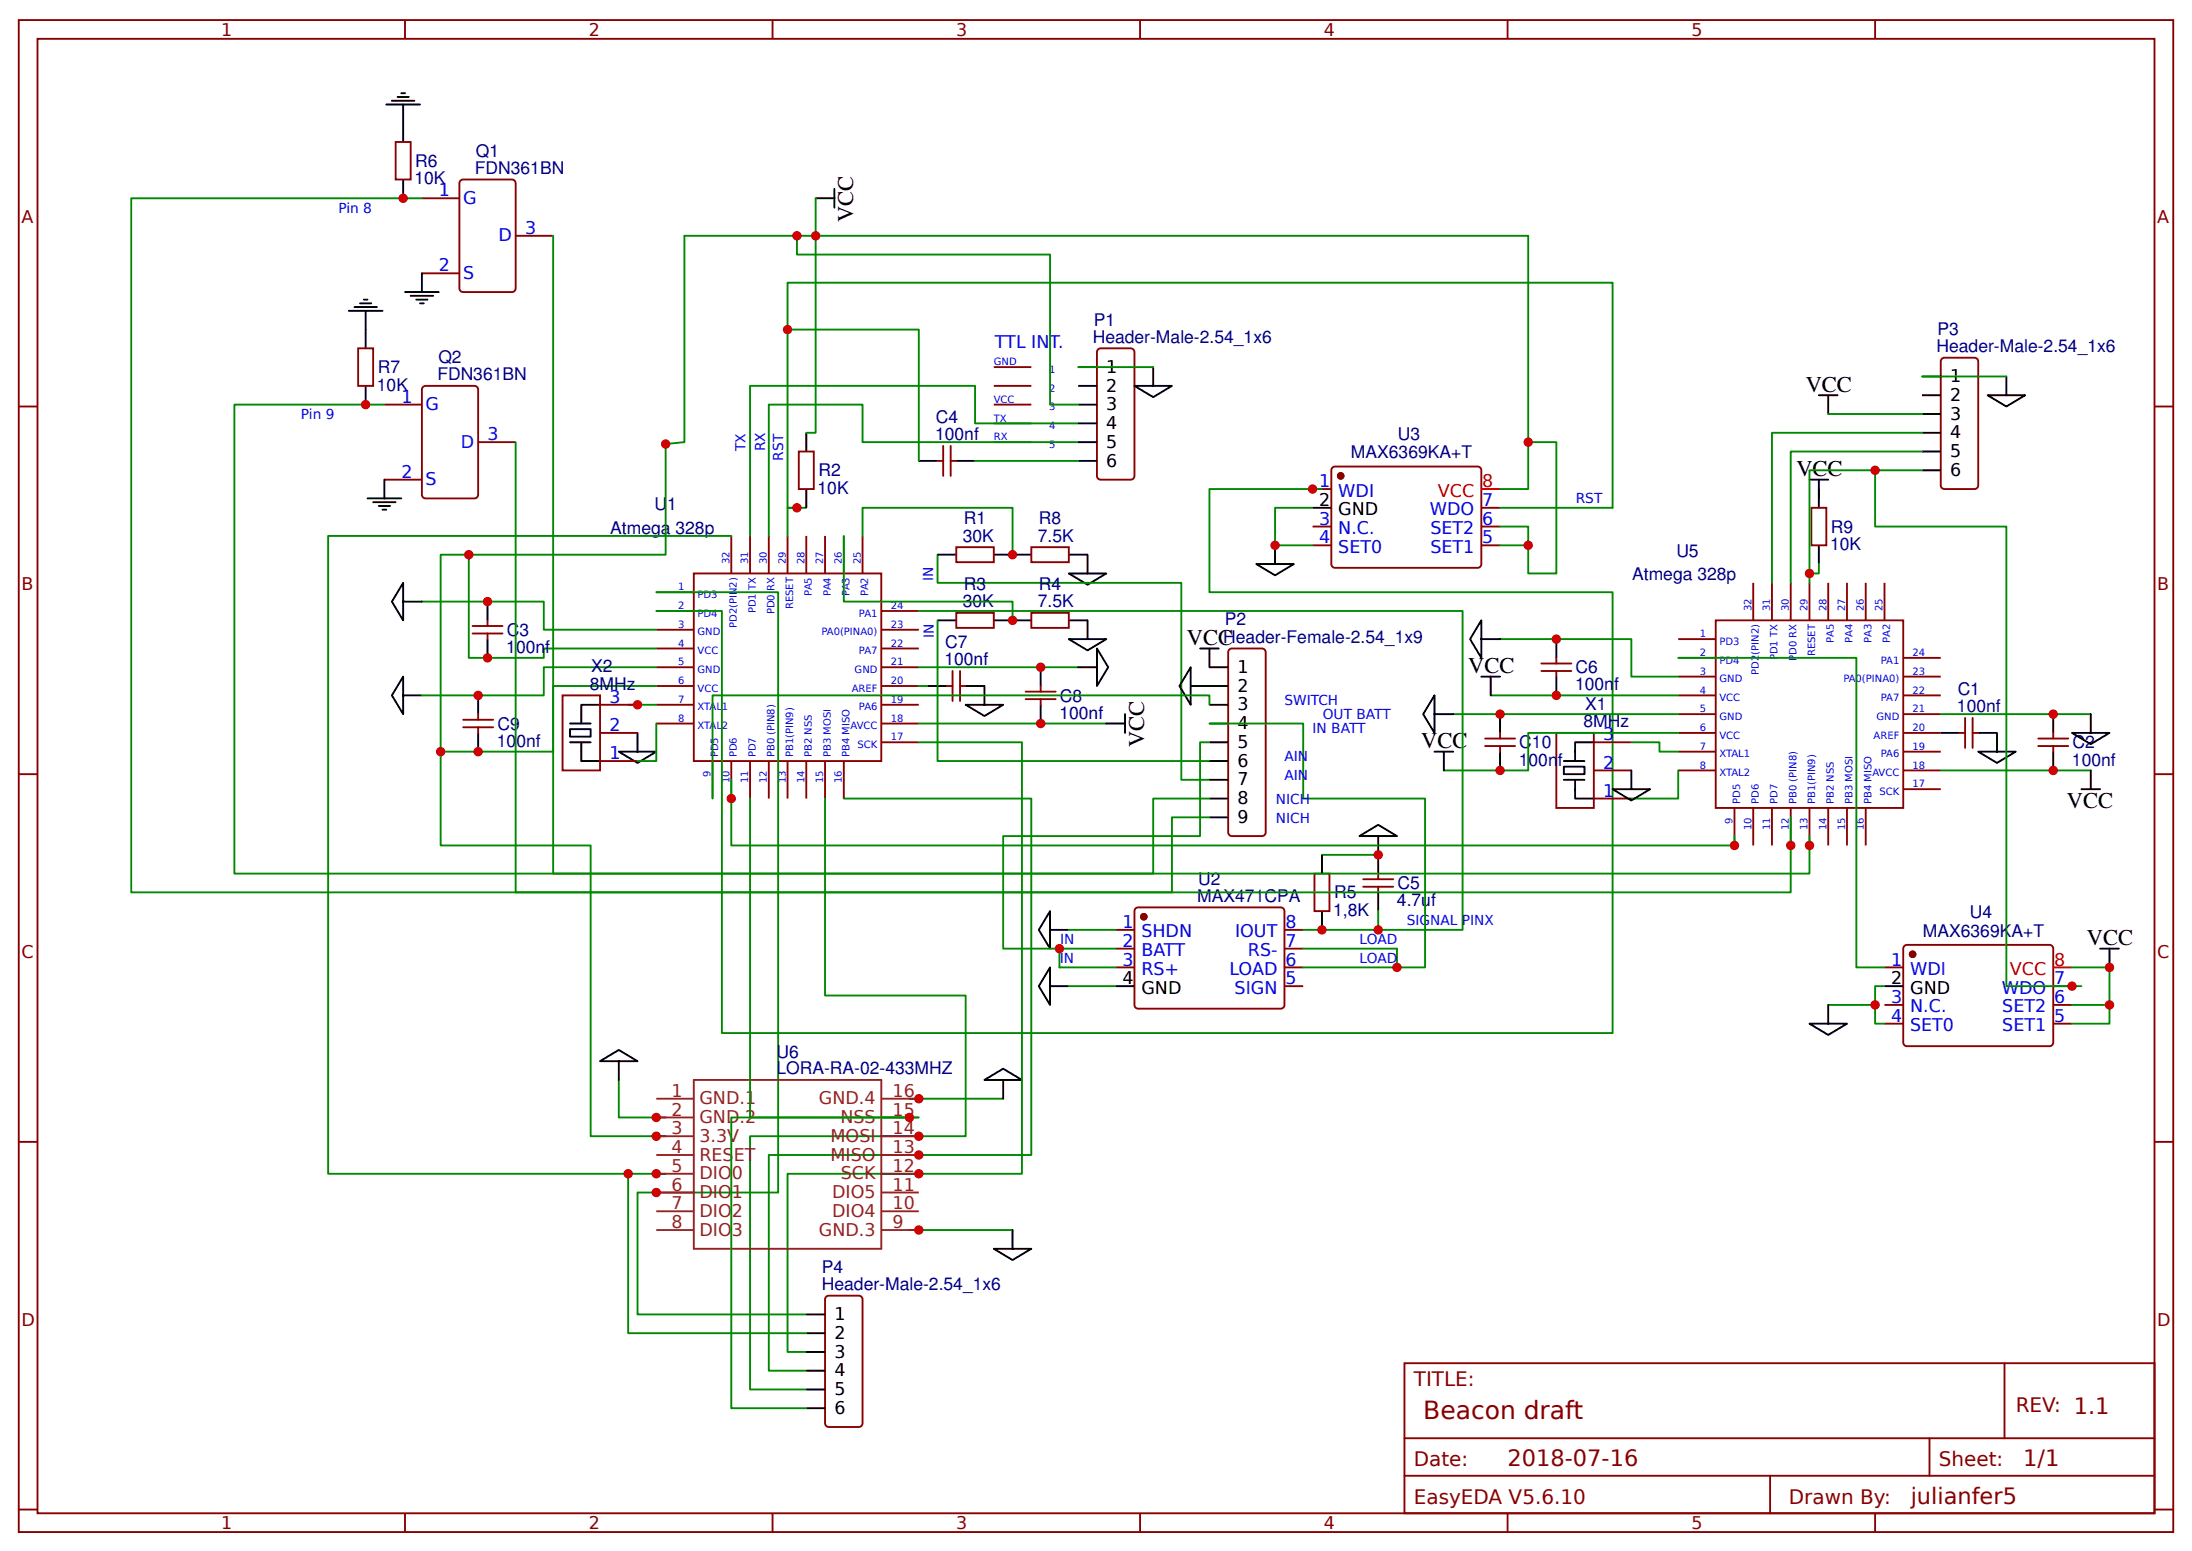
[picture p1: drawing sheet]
<svg xmlns="http://www.w3.org/2000/svg" width="309mm" height="219mm" viewBox="0 0 309 219" stroke-linecap="round" stroke-linejoin="round" font-family="sans-serif">
<g fill="none" stroke="#800" stroke-width=".26">
<path d="M2.6 2.8h304.1v213.3h-304.1zM5.3 5.5h298.7v207.9h-298.7zM57.1 2.8v2.7M109 2.8v2.7M160.9 2.8v2.7M212.7 2.8v2.7M264.6 2.8v2.7M55.8 20h2.1v5.3h-2.1zM59.5 38.5h5.3M59.5 28h5.3M65.1 25.4l7.1-.1 .5 .3 .1 .2v14.9l-.3 .4-7.1 .1-.5-.3-.1-.2v-14.9zM72.8 33.3h5.3"/>
<path d="M2.6 57.3h2.7M50.5 49.1h2.2v5.3h-2.2zM54.2 57.1h5.3M59.8 54.5l7.1-.1 .5 .3 .1 .3v14.8l-.3 .4-7.1 .1-.5-.3-.1-.2v-14.8zM140.2 51.8h5.3M140.2 54.4h5.3M140.2 57.1h5.3M140.2 59.7h5.3M155 49.2l4.5-.1 .3 .1 .3 .5v17.4l-.1 .3-.5 .3h-4.2l-.3-.1-.2-.5v-17.4zM274.1 50.5h4.5h.3l.2 .5v17.4v.3l-.5 .3h-4.2l-.5-.3-.1-.3v-17.4zM304 57.3h2.7M54.2 67.7h5.3"/>
<path d="M67.5 62.4h5.3M103.2 75.6v5.3M105.8 75.6v5.3M108.5 75.6v5.3M111.1 75.6v5.3M112.7 63.7h2.1v5.3h-2.1zM113.8 75.6v5.3M116.4 75.6v5.3M119.1 75.6v5.3M121.7 75.6v5.3M132.3 65h.8M133.1 62.9v4.2"/>
<path d="M134.1 62.9v4.2M134.1 65h.8M134.9 77.2h5.3v2.1h-5.3zM140.2 62.4h5.3M145.5 77.2h5.3v2.1h-5.3zM185.2 69h2.7M185.2 74.3h2.7M185.2 76.9h2.7M188.1 65.9l.3-.1h20.1l.3 .1 .2 .4-.1 13.5-.4 .3h-20.1l-.3-.1-.2-.4v-13.3zM209 74.3h2.7M209 76.9h2.7M209 71.6h2.7"/>
<path d="M255.6 71.6h2.1v5.3h-2.1zM66.7 88.3h4.2M66.7 89.3h4.2M68.8 87.5v.8M68.8 89.3v.8M79.4 98.1h5.3v10.6h-5.3zM84.7 99.4h5.3M92.6 83.5h5.3M92.6 86.2h5.3M92.6 88.8h5.3M92.6 91.5h5.3M92.6 94.1h5.3"/>
<path d="M92.6 96.8h5.3M92.6 99.4h5.3M97.9 80.9h26.5v26.4h-26.5zM124.4 86.2h5.2M124.4 88.8h5.2M124.4 91.5h5.2M124.4 94.1h5.2M124.4 96.8h5.2M124.4 99.4h5.2M133.6 96.8h.8M134.4 94.6v4.3M134.9 86.4h5.3v2.2h-5.3z"/>
<path d="M135.5 96.8h.8M135.5 94.6v4.3M144.7 97.6h4.3M144.7 98.6h4.3M145.5 86.4h5.3v2.2h-5.3zM146.8 96.8v.8M146.8 98.6v.8M173.6 91.5h4.5h.2l.3 .5v25.4l-.1 .3-.4 .2h-4.3l-.4-.2-.1-.3v-25.4zM217.5 93.6h4.2M217.5 94.6h4.2M219.6 92.8v.8M219.6 94.6v.8"/>
<path d="M236.8 90.1h5.3M236.8 92.8h5.3M236.8 95.4h5.3M236.8 98.1h5.3M242.1 87.5h26.5v26.5h-26.5zM247.4 82.2v5.3M250 82.2v5.3M252.7 82.2v5.3M255.3 82.2v5.3M258 82.2v5.3M260.6 82.2v5.3M263.3 82.2v5.3"/>
<path d="M265.9 82.2v5.3M268.6 92.8h5.2M268.6 95.4h5.2M268.6 98.1h5.2M2.6 109.2h2.7M65.4 101.5h4.2M65.4 102.6h4.2M67.5 100.7v.8M67.5 102.6v.8M84.7 107.3h5.3M84.7 103.4h5.3M92.6 102h5.3"/>
<path d="M100.5 107.3v5.3M103.2 107.3v5.3M105.8 107.3v5.3M108.5 107.3v5.3M111.1 107.3v5.3M113.8 107.3v5.3M116.4 107.3v5.3M119.1 107.3v5.3M124.4 102h5.2M124.4 104.7h5.2M209.5 104.2h4.3M209.5 105.2h4.3"/>
<path d="M211.7 103.4v.8M211.7 105.2v.8M219.6 103.4h5.3v10.6h-5.3zM224.9 104.7h5.3M224.9 108.7h5.3M224.9 112.6h5.3M236.8 103.4h5.3M236.8 100.7h5.3M236.8 106h5.3M236.8 108.7h5.3M244.7 114v5.2M247.4 114v5.2"/>
<path d="M250 114v5.2M252.7 114v5.2M255.3 114v5.2M258 114v5.2M260.6 114v5.2M263.3 114v5.2M268.6 103.4h5.2M268.6 100.7h5.2M268.6 106h5.2M268.6 108.7h5.2M268.6 111.3h5.2M276.5 103.4h.8"/>
<path d="M277.3 101.3v4.2M278.3 103.4h.8M278.3 101.3v4.2M287.6 104.2h4.2M287.6 105.2h4.2M289.7 103.4v.8M289.7 105.2v.8M304 109.2h2.7M157.4 131.2h2.7M157.4 133.8h2.7M157.4 136.4h2.7M160.3 128.1l.3-.1h20.1l.3 .1 .2 .4v13.5l-.5 .3h-20.1l-.3-.1-.2-.5v-13.2z"/>
<path d="M181.2 131.2h2.7M181.2 133.8h2.7M181.2 136.4h2.7M181.2 139.1h2.7M185.5 123.2h2.1v5.3h-2.1zM192.4 125.1h4.2M192.4 124h4.2M194.5 123.2v.8M194.5 125.1v.8M265.9 136.4h2.7M268.8 133.3h.3h20.1h.3l.2 .5-.1 13.5-.4 .3h-20.1l-.3-.1-.2-.5v-13.2zM289.7 139.1h2.7"/>
<path d="M265.9 141.7h2.7M265.9 144.4h2.7M289.7 141.7h2.7M289.7 144.4h2.7M2.6 161.1h2.7M304 161.1h2.7M116.7 182.8l4.5-.1 .2 .1 .3 .5v17.4l-.3 .5-.2 .1h-4.3l-.2-.1-.3-.5v-17.4zM198.2 192.3h105.8v21.1h-105.8zM282.8 192.3v10.6M2.6 212.9h2.7M57.1 213.4v2.7M109 213.4v2.7"/>
<path d="M160.9 213.4v2.7M198.2 202.9h105.8M198.2 208.1h105.8M212.7 213.4v2.7M249.8 208.1v5.3M264.6 213.4v2.7M272.3 202.9v5.2M304 212.9h2.7"/>
</g>
<g fill="none" stroke="#080" stroke-width=".26">
<path d="M59.5 28h-41v97.9h234.2v-10.6M78.1 33.3v89.9h84.6v-10.6h8M112.4 33.3v2.6h35.8v21.2h3.9M115.1 28v5.3h-18.5v29.1l-2.7 .2M54.2 57.1h-21.1v66.1h222.2v-5.3M111.1 46.5h18.5v18.5M152.1 59.7h-14.5v-5.3h-31.8v21.2M152.1 51.8h10.6M258 58.4h13.2M271.2 53.1h11.9M66.1 78.2h-3.9v27.8h15.9v-9.2h14.5M72.8 62.4v63.5h92.6v-10.6h5.3"/>
<path d="M93.9 62.4v15.8h-27.8v14.6h10.6v-1.3h15.9M103.2 75.6h-56.9v89.9h47.6M112.4 71.6h-1.3v-31.7h116.4v31.7h-15.8M113.8 71.6h-2.7v4M113.8 61h1.3v-27.7h100.5v35.7h-3.9M119.1 75.6v9.3h23.8v2.6M121.7 75.6v-4h21.2v6.6M132.3 78.2v4h34.4v27.8h4M137.6 65h14.5M152.1 62.4h-30.4v-5.3h-13.2v18.5M185.2 71.6h-5.3v5.3h5.3M186.5 69h-15.8v14.5h56.8v62.2h-125.6v-59.5h-9.3"/>
<path d="M211.7 76.9h3.9M215.6 62.4h4v18.5h-4v-6.6h-3.9M256.6 79.6v1.3h-1.3v1.3M264.6 66.3v8h18.5v64.8h10.6M271.2 61h-21.2v21.2M271.2 63.7h-18.5v18.5M271.2 66.3h-15.9v14.6M59.5 84.9h17.2v3.9h15.9M88.6 99.4h4M92.6 94.1h-15.9v4h-17.2M92.6 83.5h17.2v84.7h-19.8v17.2h23.8M129.6 86.2h76.8v45h-22.5"/>
<path d="M129.6 94.1h22.5M129.6 96.8h1.4M132.3 87.5v19.8h38.4M170.7 99.4v-1.3h-70.2v14.5M210.3 98.1h26.5M211.7 90.1h18.5v5.3h6.6M236.8 92.8h25.1v43.6h4M62.2 106v13.2h21.1v41.1h10.6M92.6 102v5.3h-2.6M103.2 110v9.2h141.5v-1.3M105.8 112.6v45h22.5M116.4 112.6v27.8h19.9v19.9h-30.5v35.7h8"/>
<path d="M119.1 112.6h26.4v50.3h-37v30.4h5.3M129.6 104.7h14.6v60.8h-33.1v25.2h2.7M129.6 102h26.5M170.7 104.7h-1.4v13.2h-27.7v15.9h7.9M170.7 102h13.2v10.6h17.2v23.8h-4M205.1 100.7h31.7M230.2 104.7h4v1.3h2.6M236.8 108.7v3.9h-6.6M236.8 103.4h-21.2v5.3h-11.9M273.8 108.7h21.2M273.8 100.7h21.2M150.8 139.1h6.6"/>
<path d="M150.8 131.2h6.6M157.4 133.8h-7.9v2.6h7.9M183.9 133.8h13.2v2.6h-13.2M186.5 120.6h8M194.5 128.5v2.7M265.9 139.1h-1.3v2.6M292.4 136.4h5.3v8h-5.3M87.3 152.3v5.3h6.6M128.3 155h13.3M129.6 157.6h-26.4v41h10.6M258 141.7h6.6v2.7h1.3M292.4 141.7h5.3"/>
<path d="M88.6 165.5v22.5h25.2M128.3 173.5h14.6"/>
</g>
<g fill="none" stroke="#000" stroke-width=".26">
<path d="M54.5 14.7h4.8M55.3 14.2h3.2M56.1 13.7h1.6M56.6 13.1h.5M56.9 14.7v5.3M56.9 25.3v2.7M59.5 38.5v2.7M115.1 28h2.6M117.7 26.6v2.7M49.2 43.8h4.8M50 43.3h3.2M50.8 42.8h1.6"/>
<path d="M51.3 42.3h.6M51.6 43.8v5.3M51.6 54.4v2.7M57.1 41.2h4.8M57.9 41.7h3.2M58.7 42.3h1.6M59.3 42.8h.5M152.1 51.8h2.7M152.1 54.4h2.7M152.1 57.1h2.7M152.1 59.7h2.7M160.1 54.4h5.3l-2.7 1.6z"/>
<path d="M162.7 51.8v2.6M256.6 55.7h2.7M258 55.7v2.7M271.2 53.1h2.6M271.2 55.7h2.6M271.2 58.4h2.6M280.5 55.7h5.3l-2.7 1.6zM283.1 53.1v2.6M51.9 70.3h4.7M52.7 70.8h3.1M53.4 71.4h1.6M54 71.9h.5"/>
<path d="M54.2 67.7v2.6M113.8 61v2.7M113.8 69v2.6M129.6 65h2.7M132.3 78.2h2.6M134.9 65h2.7M140.2 78.2h5.3M150.8 78.2h2.7v2.7M152.1 65h2.7M152.1 62.4h2.7M177.3 79.6h5.3l-2.7 1.5zM179.9 76.9v2.7"/>
<path d="M185.2 71.6h2.7M255.3 67.7h2.7M256.6 67.7v3.9M256.6 76.9v2.7M271.2 61h2.6M271.2 63.7h2.6M271.2 66.3h2.6M56.9 82.2v5.3l-1.6-2.6zM56.9 95.4v5.3l-1.6-2.6zM56.9 84.9h2.6M56.9 98.1h2.6M67.5 98.1v2.6"/>
<path d="M68.8 84.9v2.6M68.8 90.1v2.7M84.7 99.4h-2.7v2.6M131 96.8h2.6M132.3 87.5h2.6M136.3 99.4h5.3l-2.7 1.6zM136.3 96.8h2.6v2.6M140.2 87.5h5.3M146.8 94.1v2.7M146.8 99.4v2.6M150.8 80.9h5.3l-2.6 1.6zM150.8 90.1h5.3l-2.6 1.6z"/>
<path d="M150.8 87.5h2.7v2.6M152.1 94.1h2.7M154.8 91.5l1.6 2.6-1.6 2.7zM168 94.1v5.3l-1.6-2.6zM168 96.8h5.3M169.3 91.5h2.7M170.7 91.5v2.6h2.6M170.7 99.4h2.6M202.4 98.1v5.3l-1.6-2.7zM209 87.5v5.3l-1.6-2.7zM209 95.4h2.7M209 90.1h2.7"/>
<path d="M210.3 95.4v2.7M219.6 90.1v2.7M219.6 95.4v2.7M67.5 103.4v2.6M80.4 102.8h2.9v1.1h-2.9zM80.4 102h2.9M80.4 104.7h2.9M82 104.7v2.6h2.7M87.3 106h5.3l-2.6 1.6zM90 103.4v2.6M156.1 102h2.6M158.7 100.7v2.7"/>
<path d="M170.7 102h2.6M170.7 104.7h2.6M170.7 107.3h2.6M170.7 110h2.6M170.7 112.6h2.6M170.7 115.3h2.6M191.8 117.9l2.7-1.6 2.6 1.6zM194.5 117.9v5.3M202.4 106h2.7M202.4 100.7h2.7M203.7 106v2.7M211.7 100.7v2.7"/>
<path d="M211.7 106v2.7M220.7 108.1h2.9v1.1h-2.9zM220.7 107.3h2.9M220.7 110h2.9M222.2 110v2.6h2.7M224.9 104.7h-2.7v2.6M227.5 111.3h5.3l-2.6 1.6zM230.2 108.7v2.6M273.8 103.4h2.7M279.1 106h5.3l-2.6 1.6zM279.1 103.4h2.7v2.6M289.7 100.7v2.7"/>
<path d="M289.7 106v2.7M292.4 103.4h5.3l-2.7 1.6zM293.7 111.3h2.6M295 100.7v2.7M295 108.7v2.6M148.2 136.4v5.3l-1.6-2.6zM148.2 128.5v5.3l-1.6-2.6zM148.2 139.1h2.6M148.2 131.2h2.6M157.4 139.1h2.7M186.5 120.6v2.6M186.5 128.5v2.7"/>
<path d="M194.5 125.9v2.6M265.9 139.1h2.7M296.3 133.8h2.7M297.7 133.8v2.6M84.7 149.7l2.6-1.6 2.7 1.6zM87.3 149.7v2.6M138.9 152.3l2.7-1.6 2.6 1.6zM141.6 152.3v2.7M255.3 144.4h5.3l-2.6 1.6zM258 141.7v2.7M140.2 176.1h5.3l-2.6 1.6zM142.9 173.5v2.6"/>
<path d="M113.8 185.4h2.6M113.8 188h2.6M113.8 190.7h2.6M113.8 193.3h2.6M113.8 196h2.6M113.8 198.6h2.6"/>
</g>
<g fill="#800" stroke="#800" stroke-width=".26">
<circle cx="161.4" cy="129.3" r=".4"/>
<circle cx="189.2" cy="67.1" r=".4"/>
<circle cx="269.9" cy="134.6" r=".4"/>
</g>
<path d="M209 69h2.7M289.7 136.4h2.7" fill="none" stroke="#f00" stroke-width=".26"/>
<g fill="none" stroke="#8d2323" stroke-width=".26">
<path d="M92.6 155h5.3M92.6 157.6h5.3M97.9 152.3h26.5v23.8h-26.5zM124.4 155h5.2M124.4 157.6h5.2M92.6 160.3h5.3M92.6 162.9h5.3M92.6 165.5h5.3M92.6 168.2h5.3M92.6 170.8h5.3M92.6 173.5h5.3M124.4 160.3h5.2"/>
<path d="M124.4 162.9h5.2M124.4 165.5h5.2M124.4 168.2h5.2M124.4 170.8h5.2M124.4 173.5h5.2"/>
</g>
<g fill="#c00">
<circle cx="56.9" cy="28" r=".66"/>
<circle cx="244.7" cy="119.2" r=".66"/>
<circle cx="88.6" cy="165.5" r=".66"/>
<circle cx="142.9" cy="78.2" r=".66"/>
<circle cx="186.5" cy="131.2" r=".66"/>
<circle cx="194.5" cy="131.2" r=".66"/>
<circle cx="51.6" cy="57.1" r=".66"/>
<circle cx="93.9" cy="62.6" r=".66"/>
<circle cx="185.2" cy="69" r=".66"/>
<circle cx="219.6" cy="98.1" r=".66"/>
<circle cx="219.6" cy="90.1" r=".66"/>
<circle cx="211.7" cy="100.7" r=".66"/>
<circle cx="211.7" cy="108.7" r=".66"/>
<circle cx="289.7" cy="108.7" r=".66"/>
<circle cx="289.7" cy="100.7" r=".66"/>
<circle cx="149.5" cy="133.8" r=".66"/>
<circle cx="62.2" cy="106" r=".66"/>
<circle cx="66.1" cy="78.2" r=".66"/>
<circle cx="215.6" cy="62.4" r=".66"/>
<circle cx="115.1" cy="33.3" r=".66"/>
<circle cx="90" cy="99.4" r=".66"/>
<circle cx="194.5" cy="120.6" r=".66"/>
<circle cx="67.5" cy="106" r=".66"/>
<circle cx="67.5" cy="98.1" r=".66"/>
<circle cx="68.8" cy="92.8" r=".66"/>
<circle cx="68.8" cy="84.9" r=".66"/>
<circle cx="146.8" cy="102" r=".66"/>
<circle cx="146.8" cy="94.1" r=".66"/>
<circle cx="112.4" cy="71.6" r=".66"/>
<circle cx="215.6" cy="76.9" r=".66"/>
<circle cx="179.9" cy="76.9" r=".66"/>
<circle cx="112.4" cy="33.3" r=".66"/>
<circle cx="197.1" cy="136.4" r=".66"/>
<circle cx="111.1" cy="46.5" r=".66"/>
<circle cx="129.6" cy="155" r=".66"/>
<circle cx="129.6" cy="173.5" r=".66"/>
<circle cx="129.6" cy="165.5" r=".66"/>
<circle cx="129.6" cy="162.9" r=".66"/>
<circle cx="129.6" cy="160.3" r=".66"/>
<circle cx="92.6" cy="157.6" r=".66"/>
<circle cx="92.6" cy="160.3" r=".66"/>
<circle cx="92.6" cy="165.5" r=".66"/>
<circle cx="92.6" cy="168.2" r=".66"/>
<circle cx="255.3" cy="80.9" r=".66"/>
<circle cx="264.6" cy="141.7" r=".66"/>
<circle cx="297.7" cy="141.7" r=".66"/>
<circle cx="297.7" cy="136.4" r=".66"/>
<circle cx="142.9" cy="87.5" r=".66"/>
<circle cx="103.2" cy="112.6" r=".66"/>
<circle cx="255.3" cy="119.2" r=".66"/>
<circle cx="252.7" cy="119.2" r=".66"/>
<circle cx="128.3" cy="157.6" r=".66"/>
<circle cx="292.4" cy="139.1" r=".66"/>
<circle cx="264.6" cy="66.3" r=".66"/>
</g>
<text font-size="3.5" fill="#800" x="200.8" y="200.2">Beacon draft</text>
<g font-size="3.2">
<text x="120.4" y="31.3" transform="rotate(-90 120.4 31.3)">VCC</text>
<text x="254.8" y="55.2">VCC</text>
<text x="253.5" y="67.1">VCC</text>
<text x="167.5" y="90.9">VCC</text>
<text x="207.2" y="94.9">VCC</text>
<text x="161.5" y="105.4" transform="rotate(-90 161.5 105.4)">VCC</text>
<text x="200.6" y="105.5">VCC</text>
<text x="291.6" y="114">VCC</text>
<text x="294.5" y="133.3">VCC</text>
</g>
<g font-size="3.2" fill="#800">
<text x="212.7" y="206.8">2018-07-16</text>
<text x="285.5" y="206.8">1/1</text>
<text x="269.6" y="212.1">julianfer5</text>
</g>
<g font-size="2.8" fill="#800">
<text x="199.5" y="195.4">TITLE:</text>
<text x="284.4" y="199.2">REV: 1.1</text>
<text x="199.5" y="206.8">Date:</text>
<text x="273.6" y="206.8">Sheet:</text>
<text x="199.5" y="212.1">EasyEDA V5.6.10</text>
<text x="252.4" y="212.1">Drawn By:</text>
</g>
<g font-size="2.5" fill="#800">
<text x="31.2" y="5.1">1</text>
<text x="83.1" y="5.1">2</text>
<text x="134.9" y="5.1">3</text>
<text x="186.8" y="5.1">4</text>
<text x="238.7" y="5.1">5</text>
<text x="3" y="31.4">A</text>
<text x="304.4" y="31.4">A</text>
<text x="3" y="83.3">B</text>
<text x="304.4" y="83.3">B</text>
<text x="3" y="135.1">C</text>
<text x="304.4" y="135.1">C</text>
<text x="3" y="187">D</text>
<text x="304.4" y="187">D</text>
<text x="31.2" y="215.7">1</text>
<text x="83.1" y="215.7">2</text>
<text x="134.9" y="215.7">3</text>
<text x="186.8" y="215.7">4</text>
<text x="238.7" y="215.7">5</text>
</g>
<g font-size="2.5" fill="#000080">
<text x="58.6" y="23.5">R6</text>
<text x="67.1" y="22.1">Q1</text>
<text x="58.5" y="26">10K</text>
<text x="67" y="24.5">FDN361BN</text>
<text x="154.3" y="45.9">P1</text>
<text x="273.4" y="47.2">P3</text>
<text x="53.3" y="52.6">R7</text>
<text x="61.7" y="53.6">FDN361BN</text>
<text x="61.9" y="51.2">Q2</text>
<text x="154.2" y="48.3">Header-Male-2.54_1x6</text>
<text x="273.2" y="49.7">Header-Male-2.54_1x6</text>
<text x="53.2" y="55.1">10K</text>
<text x="132" y="59.7">C4</text>
<text x="131.9" y="62.1">100nf</text>
<text x="190.6" y="64.7">MAX6369KA+T</text>
<text x="197.2" y="62">U3</text>
<text x="92.3" y="71.9">U1</text>
<text x="115.4" y="69.6">10K</text>
<text x="115.5" y="67.2">R2</text>
<text x="86.1" y="75.3">Atmega 328p</text>
<text x="135.9" y="76.4">30K</text>
<text x="136" y="74">R1</text>
<text x="146.4" y="76.4">7.5K</text>
<text x="146.6" y="74">R8</text>
<text x="258.2" y="77.6">10K</text>
<text x="258.4" y="75.1">R9</text>
<text x="136" y="83.2">R3</text>
<text x="146.6" y="83.2">R4</text>
<text x="230.3" y="81.9">Atmega 328p</text>
<text x="236.5" y="78.5">U5</text>
<text x="71.5" y="89.7">C3</text>
<text x="135.9" y="85.6">30K</text>
<text x="146.4" y="85.6">7.5K</text>
<text x="172.8" y="88.1">P2</text>
<text x="71.4" y="92.1">100nf</text>
<text x="83.4" y="94.8">X2</text>
<text x="133.3" y="93.8">100nf</text>
<text x="133.4" y="91.4">C7</text>
<text x="172.6" y="90.7">Header-Female-2.54_1x9</text>
<text x="222.3" y="95">C6</text>
<text x="83.2" y="97.3">8MHz</text>
<text x="149.5" y="101.4">100nf</text>
<text x="149.6" y="98.9">C8</text>
<text x="222.2" y="97.4">100nf</text>
<text x="223.6" y="100.1">X1</text>
<text x="276.1" y="100.5">100nf</text>
<text x="276.2" y="98">C1</text>
<text x="70.1" y="105.3">100nf</text>
<text x="70.2" y="102.9">C9</text>
<text x="214.3" y="108">100nf</text>
<text x="214.4" y="105.6">C10</text>
<text x="223.4" y="102.6">8MHz</text>
<text x="292.4" y="108">100nf</text>
<text x="292.4" y="105.6">C2</text>
<text x="169.1" y="124.8">U2</text>
<text x="197.2" y="125.4">C5</text>
<text x="168.9" y="127.2">MAX471CPA</text>
<text x="188.1" y="129.2">1,8K</text>
<text x="188.2" y="126.7">R5</text>
<text x="197.1" y="127.8">4.7uf</text>
<text x="277.9" y="129.5">U4</text>
<text x="271.3" y="132.1">MAX6369KA+T</text>
<text x="109.5" y="149.2">U6</text>
<text x="109.5" y="151.5">LORA-RA-02-433MHZ</text>
<text x="116" y="179.6">P4</text>
<text x="116" y="182">Header-Male-2.54_1x6</text>
</g>
<g font-size="2.5" fill="#00f">
<text x="61.9" y="27.7">1</text>
<text x="65.4" y="28.8">G</text>
<text x="70.3" y="34.1">D</text>
<text x="74.1" y="33">3</text>
<text x="61.9" y="38.3">2</text>
<text x="65.4" y="39.3">S</text>
<text x="140.4" y="49.1">TTL INT.</text>
<text x="56.6" y="56.8">1</text>
<text x="60.1" y="57.9">G</text>
<text x="65" y="63.2">D</text>
<text x="68.8" y="62.1">3</text>
<text x="56.6" y="67.4">2</text>
<text x="60.1" y="68.4">S</text>
<text x="186.1" y="68.7">1</text>
<text x="188.8" y="70">WDI</text>
<text x="209.2" y="71.4">7</text>
<text x="186.1" y="74">3</text>
<text x="186.1" y="76.6">4</text>
<text x="188.8" y="75.3">N.C.</text>
<text x="188.8" y="78">SET0</text>
<text x="201.8" y="72.7">WDO</text>
<text x="201.8" y="78">SET1</text>
<text x="201.8" y="75.3">SET2</text>
<text x="209.2" y="76.6">5</text>
<text x="209.2" y="74">6</text>
<text x="86" y="99.1">3</text>
<text x="86" y="107.1">1</text>
<text x="86" y="103.1">2</text>
<text x="226.2" y="104.4">3</text>
<text x="226.2" y="112.4">1</text>
<text x="226.2" y="108.4">2</text>
<text x="158.4" y="130.9">1</text>
<text x="181.4" y="130.9">8</text>
<text x="158.4" y="133.5">2</text>
<text x="158.4" y="136.2">3</text>
<text x="161.1" y="132.2">SHDN</text>
<text x="161.1" y="134.9">BATT</text>
<text x="161.1" y="137.5">RS+</text>
<text x="173.5" y="137.5">LOAD</text>
<text x="174.3" y="132.2">IOUT</text>
<text x="176.1" y="134.9">RS-</text>
<text x="181.4" y="136.2">6</text>
<text x="181.4" y="133.5">7</text>
<text x="266.8" y="136.2">1</text>
<text x="269.5" y="137.5">WDI</text>
<text x="174.2" y="140.1">SIGN</text>
<text x="181.4" y="138.8">5</text>
<text x="266.8" y="141.5">3</text>
<text x="269.5" y="142.8">N.C.</text>
<text x="282.5" y="140.1">WDO</text>
<text x="282.5" y="142.8">SET2</text>
<text x="289.9" y="141.5">6</text>
<text x="289.9" y="138.8">7</text>
<text x="266.8" y="144.1">4</text>
<text x="269.5" y="145.4">SET0</text>
<text x="282.5" y="145.4">SET1</text>
<text x="289.9" y="144.1">5</text>
</g>
<g font-size="2.5">
<text x="156.1" y="52.6">1</text>
<text x="275.2" y="53.9">1</text>
<text x="156.1" y="55.2">2</text>
<text x="156.1" y="57.9">3</text>
<text x="275.2" y="56.5">2</text>
<text x="275.2" y="59.2">3</text>
<text x="156.1" y="60.5">4</text>
<text x="156.1" y="63.2">5</text>
<text x="156.1" y="65.8">6</text>
<text x="275.2" y="61.8">4</text>
<text x="275.2" y="64.5">5</text>
<text x="186.1" y="71.4">2</text>
<text x="275.2" y="67.1">6</text>
<text x="188.8" y="72.7">GND</text>
<text x="174.6" y="94.9">1</text>
<text x="174.6" y="97.6">2</text>
<text x="174.6" y="100.2">3</text>
<text x="174.6" y="102.8">4</text>
<text x="174.6" y="105.5">5</text>
<text x="174.6" y="108.1">6</text>
<text x="174.6" y="110.8">7</text>
<text x="174.6" y="113.4">8</text>
<text x="174.6" y="116.1">9</text>
<text x="158.4" y="138.8">4</text>
<text x="161.1" y="140.1">GND</text>
<text x="266.8" y="138.8">2</text>
<text x="269.5" y="140.1">GND</text>
<text x="117.7" y="186.2">1</text>
<text x="117.7" y="188.8">2</text>
<text x="117.7" y="191.5">3</text>
<text x="117.7" y="194.1">4</text>
<text x="117.7" y="196.8">5</text>
<text x="117.7" y="199.4">6</text>
</g>
<g font-size="2.5" fill="#f00">
<text x="202.9" y="70">VCC</text>
<text x="209.2" y="68.7">8</text>
<text x="283.6" y="137.5">VCC</text>
<text x="289.9" y="136.2">8</text>
</g>
<g font-size="2.5" fill="#8d2323">
<text x="94.7" y="154.7">1</text>
<text x="98.7" y="155.8">GND.1</text>
<text x="115.5" y="155.8">GND.4</text>
<text x="125.9" y="154.7">16</text>
<text x="94.7" y="157.3">2</text>
<text x="94.7" y="160">3</text>
<text x="98.7" y="158.4">GND.2</text>
<text x="98.7" y="161.1">3.3V</text>
<text x="117.2" y="161.1">MOSI</text>
<text x="118.6" y="158.4">NSS</text>
<text x="125.9" y="160">14</text>
<text x="125.9" y="157.3">15</text>
<text x="94.7" y="162.6">4</text>
<text x="94.7" y="165.3">5</text>
<text x="94.7" y="167.9">6</text>
<text x="98.7" y="163.7">RESET</text>
<text x="98.7" y="166.3">DIO0</text>
<text x="117.2" y="163.7">MISO</text>
<text x="118.6" y="166.3">SCK</text>
<text x="125.9" y="167.9">11</text>
<text x="125.9" y="165.3">12</text>
<text x="125.9" y="162.6">13</text>
<text x="94.7" y="170.6">7</text>
<text x="94.7" y="173.2">8</text>
<text x="98.7" y="169">DIO1</text>
<text x="98.7" y="171.6">DIO2</text>
<text x="117.4" y="171.6">DIO4</text>
<text x="117.4" y="169">DIO5</text>
<text x="125.9" y="173.2">9</text>
<text x="125.9" y="170.6">10</text>
<text x="98.7" y="174.3">DIO3</text>
<text x="115.5" y="174.3">GND.3</text>
</g>
<g font-size="1.9" fill="#00f">
<text x="47.7" y="30">Pin 8</text>
<text x="42.5" y="59.1">Pin 9</text>
<text x="105.2" y="63.6" transform="rotate(-90 105.2 63.6)">TX</text>
<text x="108" y="63.6" transform="rotate(-90 108 63.6)">RX</text>
<text x="110.5" y="65" transform="rotate(-90 110.5 65)">RST</text>
<text x="222.3" y="71">RST</text>
<text x="131.7" y="81.9" transform="rotate(-90 131.7 81.9)">IN</text>
<text x="131.7" y="90" transform="rotate(-90 131.7 90)">IN</text>
<text x="181.2" y="99.4">SWITCH</text>
<text x="186.7" y="101.5">OUT BATT</text>
<text x="181.2" y="107.3">AIN</text>
<text x="185.2" y="103.4">IN BATT</text>
<text x="180" y="113.4">NICH</text>
<text x="181.2" y="110">AIN</text>
<text x="180" y="116">NICH</text>
<text x="198.5" y="130.5">SIGNAL PINX</text>
<text x="149.5" y="135.8">IN</text>
<text x="149.6" y="133.2">IN</text>
<text x="191.8" y="133.1">LOAD</text>
<text x="191.8" y="135.8">LOAD</text>
</g>
<g font-size="1.4" fill="#00f">
<text x="140.2" y="51.5">GND</text>
<text x="148.1" y="52.6">1</text>
<text x="140.2" y="56.8">VCC</text>
<text x="140.2" y="59.5">TX</text>
<text x="148.1" y="55.2">2</text>
<text x="148.1" y="57.9">3</text>
<text x="140.2" y="62.1">RX</text>
<text x="148.1" y="60.5">4</text>
<text x="148.1" y="63.2">5</text>
<text x="95.7" y="83.3">1</text>
<text x="102.9" y="79.6" transform="rotate(-90 102.9 79.6)">32</text>
<text x="105.6" y="79.6" transform="rotate(-90 105.6 79.6)">31</text>
<text x="108.2" y="79.6" transform="rotate(-90 108.2 79.6)">30</text>
<text x="110.9" y="79.6" transform="rotate(-90 110.9 79.6)">29</text>
<text x="113.5" y="79.6" transform="rotate(-90 113.5 79.6)">28</text>
<text x="116.2" y="79.6" transform="rotate(-90 116.2 79.6)">27</text>
<text x="118.8" y="79.6" transform="rotate(-90 118.8 79.6)">26</text>
<text x="121.4" y="79.6" transform="rotate(-90 121.4 79.6)">25</text>
<text x="95.7" y="85.9">2</text>
<text x="95.7" y="88.6">3</text>
<text x="98.4" y="84.3">PD3</text>
<text x="98.4" y="87">PD4</text>
<text x="98.4" y="89.6">GND</text>
<text x="104" y="88.6" transform="rotate(-90 104 88.6)">PD2(PIN2)</text>
<text x="106.6" y="86.5" transform="rotate(-90 106.6 86.5)">PD1 TX</text>
<text x="109.3" y="86.6" transform="rotate(-90 109.3 86.6)">PD0 RX</text>
<text x="111.9" y="85.9" transform="rotate(-90 111.9 85.9)">RESET</text>
<text x="114.6" y="84" transform="rotate(-90 114.6 84)">PA5</text>
<text x="115.9" y="89.6">PA0(PINA0)</text>
<text x="117.2" y="84" transform="rotate(-90 117.2 84)">PA4</text>
<text x="119.9" y="84" transform="rotate(-90 119.9 84)">PA3</text>
<text x="121.2" y="87">PA1</text>
<text x="122.5" y="84" transform="rotate(-90 122.5 84)">PA2</text>
<text x="125.7" y="88.6">23</text>
<text x="125.7" y="85.9">24</text>
<text x="239.9" y="89.9">1</text>
<text x="247.1" y="86.2" transform="rotate(-90 247.1 86.2)">32</text>
<text x="249.8" y="86.2" transform="rotate(-90 249.8 86.2)">31</text>
<text x="252.4" y="86.2" transform="rotate(-90 252.4 86.2)">30</text>
<text x="255.1" y="86.2" transform="rotate(-90 255.1 86.2)">29</text>
<text x="257.7" y="86.2" transform="rotate(-90 257.7 86.2)">28</text>
<text x="260.3" y="86.2" transform="rotate(-90 260.3 86.2)">27</text>
<text x="263" y="86.2" transform="rotate(-90 263 86.2)">26</text>
<text x="265.6" y="86.2" transform="rotate(-90 265.6 86.2)">25</text>
<text x="95.7" y="91.2">4</text>
<text x="95.7" y="93.8">5</text>
<text x="98.4" y="92.3">VCC</text>
<text x="98.4" y="94.9">GND</text>
<text x="120.6" y="94.9">GND</text>
<text x="121.2" y="92.3">PA7</text>
<text x="125.7" y="93.8">21</text>
<text x="125.7" y="91.2">22</text>
<text x="239.9" y="92.5">2</text>
<text x="239.9" y="95.2">3</text>
<text x="242.6" y="90.9">PD3</text>
<text x="242.6" y="93.6">PD4</text>
<text x="248.2" y="95.2" transform="rotate(-90 248.2 95.2)">PD2(PIN2)</text>
<text x="250.8" y="93.1" transform="rotate(-90 250.8 93.1)">PD1 TX</text>
<text x="253.5" y="93.3" transform="rotate(-90 253.5 93.3)">PD0 RX</text>
<text x="256.1" y="92.6" transform="rotate(-90 256.1 92.6)">RESET</text>
<text x="258.8" y="90.7" transform="rotate(-90 258.8 90.7)">PA5</text>
<text x="261.4" y="90.7" transform="rotate(-90 261.4 90.7)">PA4</text>
<text x="264.1" y="90.7" transform="rotate(-90 264.1 90.7)">PA3</text>
<text x="265.4" y="93.6">PA1</text>
<text x="266.7" y="90.7" transform="rotate(-90 266.7 90.7)">PA2</text>
<text x="269.9" y="95.2">23</text>
<text x="269.9" y="92.5">24</text>
<text x="95.7" y="96.5">6</text>
<text x="95.7" y="99.1">7</text>
<text x="95.7" y="101.8">8</text>
<text x="98.4" y="97.6">VCC</text>
<text x="98.4" y="100.2">XTAL1</text>
<text x="120.2" y="97.6">AREF</text>
<text x="121.2" y="100.2">PA6</text>
<text x="125.7" y="101.8">18</text>
<text x="125.7" y="99.1">19</text>
<text x="125.7" y="96.5">20</text>
<text x="239.9" y="97.8">4</text>
<text x="239.9" y="100.5">5</text>
<text x="242.6" y="96.2">GND</text>
<text x="242.6" y="98.9">VCC</text>
<text x="242.6" y="101.5">GND</text>
<text x="260.1" y="96.2">PA0(PINA0)</text>
<text x="264.8" y="101.5">GND</text>
<text x="265.4" y="98.9">PA7</text>
<text x="269.9" y="100.5">21</text>
<text x="269.9" y="97.8">22</text>
<text x="98.4" y="102.8">XTAL2</text>
<text x="101.3" y="106.8" transform="rotate(-90 101.3 106.8)">PD5</text>
<text x="104" y="106.8" transform="rotate(-90 104 106.8)">PD6</text>
<text x="106.6" y="106.8" transform="rotate(-90 106.6 106.8)">PD7</text>
<text x="109.3" y="106.8" transform="rotate(-90 109.3 106.8)">PB0 (PIN8)</text>
<text x="111.9" y="106.8" transform="rotate(-90 111.9 106.8)">PB1(PIN9)</text>
<text x="114.6" y="106.8" transform="rotate(-90 114.6 106.8)">PB2 NSS</text>
<text x="117.2" y="106.8" transform="rotate(-90 117.2 106.8)">PB3 MOSI</text>
<text x="119.9" y="106.8" transform="rotate(-90 119.9 106.8)">PB4 MISO</text>
<text x="120" y="102.8">AVCC</text>
<text x="121" y="105.5">SCK</text>
<text x="125.7" y="104.4">17</text>
<text x="239.9" y="103.1">6</text>
<text x="239.9" y="105.8">7</text>
<text x="242.6" y="104.2">VCC</text>
<text x="242.6" y="106.8">XTAL1</text>
<text x="264.4" y="104.2">AREF</text>
<text x="265.4" y="106.8">PA6</text>
<text x="269.9" y="105.8">19</text>
<text x="269.9" y="103.1">20</text>
<text x="100.3" y="109.6" transform="rotate(-90 100.3 109.6)">9</text>
<text x="102.9" y="110.5" transform="rotate(-90 102.9 110.5)">10</text>
<text x="105.6" y="110.5" transform="rotate(-90 105.6 110.5)">11</text>
<text x="108.2" y="110.5" transform="rotate(-90 108.2 110.5)">12</text>
<text x="110.9" y="110.5" transform="rotate(-90 110.9 110.5)">13</text>
<text x="113.5" y="110.5" transform="rotate(-90 113.5 110.5)">14</text>
<text x="116.2" y="110.5" transform="rotate(-90 116.2 110.5)">15</text>
<text x="118.8" y="110.5" transform="rotate(-90 118.8 110.5)">16</text>
<text x="239.9" y="108.4">8</text>
<text x="242.6" y="109.5">XTAL2</text>
<text x="245.5" y="113.4" transform="rotate(-90 245.5 113.4)">PD5</text>
<text x="248.2" y="113.4" transform="rotate(-90 248.2 113.4)">PD6</text>
<text x="250.8" y="113.4" transform="rotate(-90 250.8 113.4)">PD7</text>
<text x="253.5" y="113.4" transform="rotate(-90 253.5 113.4)">PB0 (PIN8)</text>
<text x="256.1" y="113.4" transform="rotate(-90 256.1 113.4)">PB1(PIN9)</text>
<text x="258.8" y="113.4" transform="rotate(-90 258.8 113.4)">PB2 NSS</text>
<text x="261.4" y="113.4" transform="rotate(-90 261.4 113.4)">PB3 MOSI</text>
<text x="264.1" y="113.4" transform="rotate(-90 264.1 113.4)">PB4 MISO</text>
<text x="264.2" y="109.5">AVCC</text>
<text x="265.2" y="112.1">SCK</text>
<text x="269.9" y="111">17</text>
<text x="269.9" y="108.4">18</text>
<text x="244.5" y="116.2" transform="rotate(-90 244.5 116.2)">9</text>
<text x="247.1" y="117.1" transform="rotate(-90 247.1 117.1)">10</text>
<text x="249.8" y="117.1" transform="rotate(-90 249.8 117.1)">11</text>
<text x="252.4" y="117.1" transform="rotate(-90 252.4 117.1)">12</text>
<text x="255.1" y="117.1" transform="rotate(-90 255.1 117.1)">13</text>
<text x="257.7" y="117.1" transform="rotate(-90 257.7 117.1)">14</text>
<text x="260.3" y="117.1" transform="rotate(-90 260.3 117.1)">15</text>
<text x="263" y="117.1" transform="rotate(-90 263 117.1)">16</text>
</g>
</svg>
